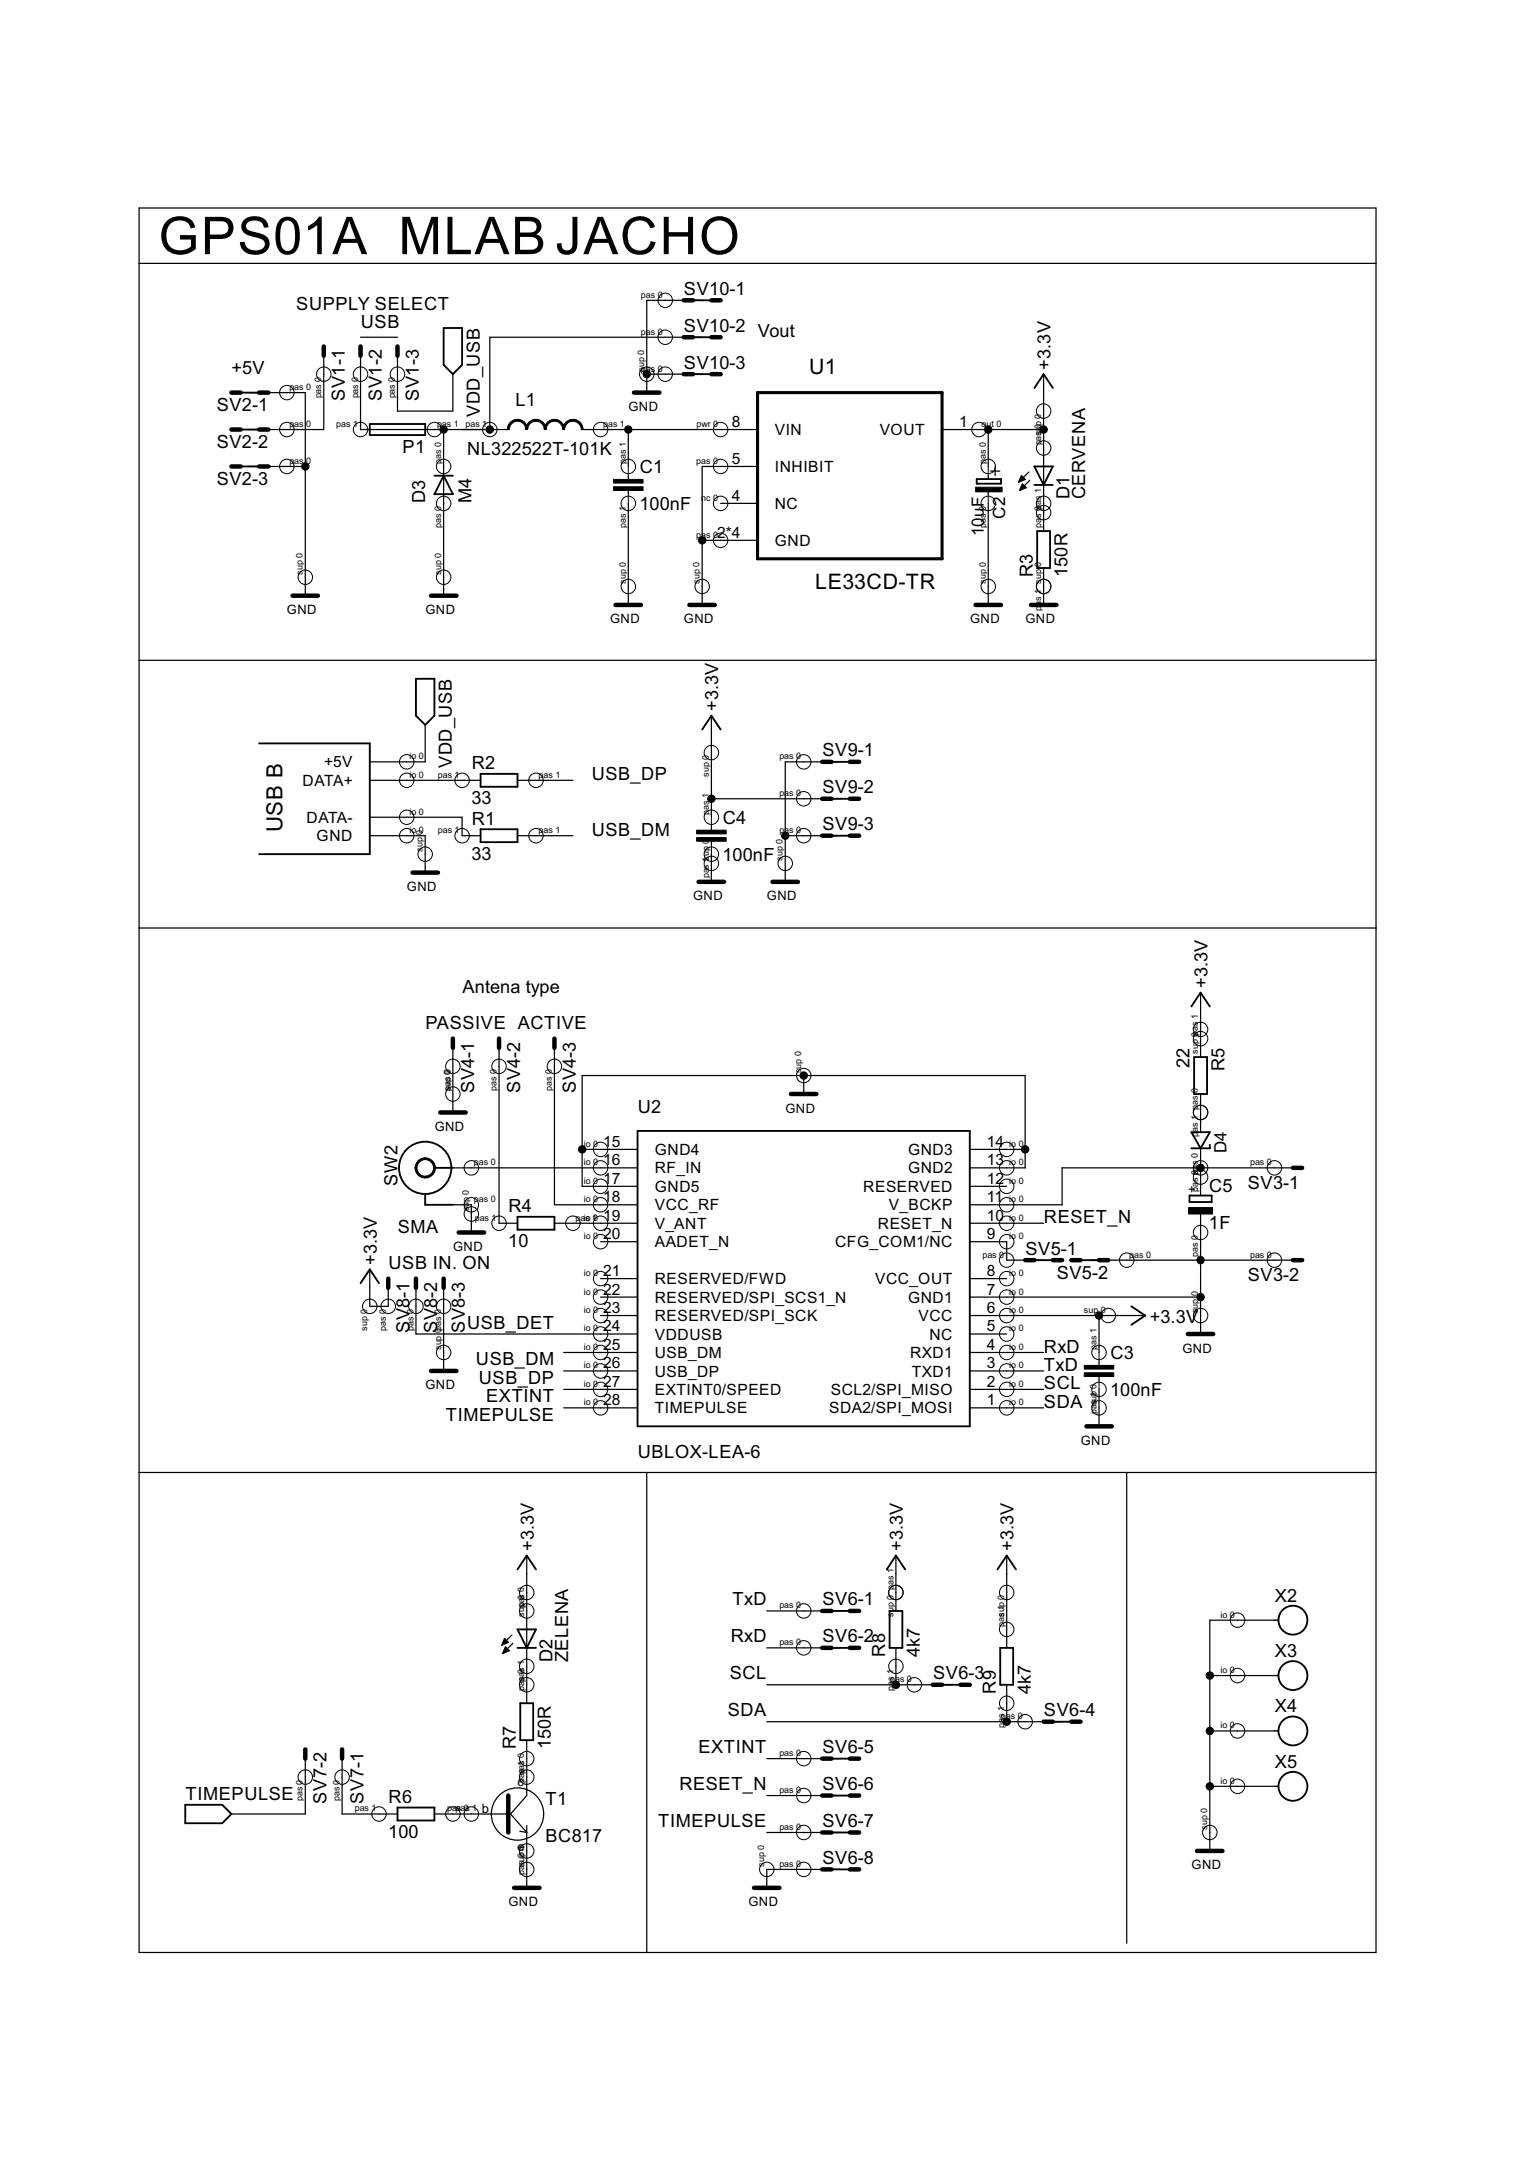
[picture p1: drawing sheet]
<svg xmlns="http://www.w3.org/2000/svg" width="210mm" height="297mm" viewBox="0 0 210 297" stroke-linecap="round" stroke-linejoin="round" font-family="sans-serif">
<g fill="none" stroke="#000" stroke-width=".17">
<path d="M19.1 28.6h170.2v240h-170.2zM19.1 36.2h170.2M34.4 54h7.6v28M44.5 48.9v10.2h-10.1M49.6 46.4h5.1M49.6 48.9v10.2h20.3M54.7 48.9v7.7h7.6v-5.1M61 59.1v22.9M80.1 59.1h24.1M86.4 59.1v5.1M89 51.5h7.6M96.6 41.3h-7.6v12.7"/>
<path d="M96.6 46.4h-29.2v12.7M129.6 59.1h14M135.9 59.1v5.1M143.6 51.5v21.6M34.4 64.2h7.6M86.4 65.4v.6M86.4 67.5v.5M86.4 69.3v13.9M96.6 74.3h7.6M99.1 69.3h5.1M104.2 64.2h-7.6v19M135.9 65.4v.5"/>
<path d="M135.9 67.5v.5M135.9 69.3v13.9M136.2 64.8h1.3M136.9 64.2v1.2M140.2 66.3h.1M140.2 66.1h.4M140.3 66h.6M140.3 67.5h.1M140.3 65.9h.6M140.3 67.3h.3M140.4 65.8h.4M140.4 67.2h.5"/>
<path d="M140.4 65.6h.3M140.4 67.1h.7M140.5 65.5h.1M140.5 67h.5M140.5 65.4l.5 .6-.9 .3zM140.5 66.8h.4M140.6 66.7h.2M140.6 66.6h.1M141.1 67.1l-.5-.5-.3 .9M141.1 67.1l-.8 .4M141.5 64.9l-1.4 1.4M141.6 66.1l-1.3 1.4"/>
<path d="M143.6 78.1v5.1M19.1 90.8h170.2M58.5 99.7v5.1h-7.6M97.9 98.5v13.9M50.9 107.4h15.2M50.9 112.4h12.7v2.6h2.5M50.9 115h7.6v5.1M71.2 107.4h7.6M71.2 115h7.6M97.9 109.9h17.7M97.9 113.7v.5M97.9 115.7v.5"/>
<path d="M97.9 117.5v3.8M108 115h7.6M115.6 104.8h-7.6v16.5M19.1 127.7h170.2M165.1 136.6v8.8M62.3 144.2v8.9M68.6 144.2v24.1h2.6M76.3 144.2v21.6h11.4M80.1 158.1h7.6M110.6 148v2.5M133.4 158.1h7.6M165.1 150.5v5.1"/>
<path d="M165.1 158.1v6.4M50.9 174.6v5.1h2.5v-2.5M57.2 177.2v6.3h30.5M61 177.2v11.4M62.3 165.8h2.5v3.8M62.3 160.7h25.4M76.3 168.3h11.4M82.6 178.5h5.1M82.6 175.9h5.1M82.6 170.8h5.1M133.4 178.5h31.7M133.4 175.9h5.1"/>
<path d="M133.4 170.8h5.1v2.6h5.1M133.4 168.3h10.2M133.4 160.7h7.6v-12.7h-60.9v15.2h7.6M133.4 163.2h5.1M149.9 173.4h27.9M165.1 167v16.5M177.8 160.7h-31.7v5.1h-12.7M77.5 193.7h10.2M77.5 191.2h10.2M77.5 188.6h10.2M77.5 186.1h10.2M82.6 181h5.1"/>
<path d="M133.4 193.7h10.2M133.4 191.2h10.2M133.4 188.6h10.2M133.4 186.1h10.2M133.4 183.5h5.1M133.4 181h24.1M151.2 181v5.1M151.2 187.3v.6M151.2 189.4v.5M151.2 191.2v5M19.1 202.6h170.2M72.5 214v20.3"/>
<path d="M89 202.6v66M123.2 214v7.6M138.5 214v12.7M155 202.6v64.8M69 226.3h.1M69.1 226.2h.2M69.1 226.1h.5M69.2 226h.7M69.2 227.4h.1M69.2 225.8h.6M69.2 227.3h.4M69.3 225.7h.4"/>
<path d="M69.3 227.2h.6M69.3 225.6h.3M69.3 227h.7M69.4 226.9h.5M69.4 225.5h.1M69.4 226.8h.3M69.5 226.7h.1M69.5 226.6l.5 .5-.8 .4zM69.9 226l-.5-.6-.4 .9M69.9 226l-.9 .3M70.4 224.9l-1.4 1.4M70.5 226.1l-1.3 1.4"/>
<path d="M72.5 239.4v7.6l-2.3 2.6 2.3 2.5-1-.2M105.5 221.6h10.1M105.5 226.7h10.1M105.5 231.8h25.4M105.5 236.9h40.6M123.2 226.7v5.1M138.5 231.8v5.1M166.4 230.5h8.9M166.4 238.1h8.9M175.3 222.9h-8.9v31.8M42 242v7.6h-10.2M47.1 242v7.6h7.6"/>
<path d="M59.8 249.6h10.1M72.5 251.2v8.5M105.5 242h10.1M105.5 247h10.1M105.5 252.1h10.1M115.6 257.2h-10.1v2.5M166.4 245.8h8.9"/>
<circle cx="71.2" cy="249.6" r="3.6"/>
</g>
<g fill="none" stroke="#000" stroke-width=".25">
<path d="M31.8 54h5.1M31.8 59.1h5.1M50.9 58.3h7.6v1.6h-7.6zM61 45.1h2.6v5.1l-1.3 1.3-1.3-1.3zM94 41.3h5.1M94 46.4h5.1M94 51.5h5.1M142.3 53.4l1.3-1.9 1.2 1.9M31.8 64.2h5.1M59.8 65.4h2.5M61 65.4l1.3 2.6h-2.5zM134.3 65.9h3.4v.6h-3.4z"/>
<path d="M142.3 64.2h2.5l-1.2 2.5zM142.3 66.7h2.5M142.7 73.1h1.7v5h-1.7zM57.2 93.4h2.6v5.1l-1.3 1.2-1.3-1.2zM35.6 102.3h15.3v15.2h-15.3M66.1 114.1h5.1v1.8h-5.1zM66.1 106.5h5.1v1.7h-5.1zM96.6 100.4l1.3-1.9 1.2 1.9M113.1 104.8h5.1M113.1 109.9h5.1M113.1 115h5.1M163.9 138.5l1.2-1.9 1.3 1.9"/>
<path d="M87.7 155.6h45.7v40.6h-45.7zM163.9 155.8h2.5l-1.3 2.2zM164.3 145.4h1.7v5.1h-1.7zM166.4 157.5v.5h-2.5M49.6 176.6l1.3-2 1.2 2M58.5 164.5v1.3h3.8M59.8 160.7h2.5M71.2 167.4h5.1v1.8h-5.1zM141 173.4h5.1M147.4 173.4h5M155.6 179.7l1.9 1.3-1.9 1.3M163.6 164.5h3.1v.9h-3.1z"/>
<path d="M71.2 215.9l1.3-1.9 1.2 1.9M122 215.9l1.2-1.9 1.3 1.9M137.2 215.9l1.3-1.9 1.2 1.9M71.2 226.7h2.5M71.2 224.2h2.5l-1.2 2.5zM71.6 234.3h1.7v5.1h-1.7zM113.1 221.6h5.1M113.1 226.7h5.1M122.4 221.6h1.7v5.1h-1.7zM128.3 231.8h5.1M137.6 226.7h1.8v5.1h-1.8zM143.6 236.9h5"/>
<path d="M25.5 248.3h5.1l1.2 1.3-1.2 1.2h-5.1zM54.7 248.7h5.1v1.8h-5.1zM113.1 242h5.1M113.1 247h5.1M113.1 252.1h5.1M113.1 257.2h5.1"/>
<circle cx="58.5" cy="160.7" r="3.6"/>
<circle cx="177.8" cy="222.9" r="1.99"/>
<circle cx="177.8" cy="238.1" r="1.99"/>
<circle cx="177.8" cy="230.5" r="1.99"/>
<circle cx="177.8" cy="245.8" r="1.99"/>
</g>
<path d="M104.2 54h25.4v22.9h-25.4z" fill="none" stroke="#000" stroke-width=".42"/>
<g fill="none" stroke="#000" stroke-width=".61">
<path d="M31.8 54h1.3M31.8 59.1h1.3M35.6 54h1.3M35.6 59.1h1.3M44.5 47.7v1.2M49.6 47.7v1.2M54.7 47.7v1.2M87.2 54h3.5M94 41.3h1.3M94 46.4h1.3M94 51.5h1.3M97.9 41.3h1.2"/>
<path d="M97.9 46.4h1.2M97.9 51.5h1.2M31.8 64.2h1.3M35.6 64.2h1.3M40.2 82h3.5M59.3 82h3.5M84.7 83.2h3.5M94.8 83.2h3.5M134.2 83.2h3.5M141.8 83.2h3.5M113.1 104.8h1.3M113.1 109.9h1.3"/>
<path d="M113.1 115h1.3M116.9 104.8h1.3M116.9 109.9h1.3M116.9 115h1.3M56.7 120.1h3.5M96.1 121.3h3.5M106.3 121.3h3.4M60.6 153.1h3.5M62.3 142.9v1.3M68.6 142.9v1.3M76.3 142.9v1.3M108.8 150.5h3.5"/>
<path d="M53.4 175.9v1.3M57.2 175.9v1.3M61 175.9v1.3M63.1 169.6h3.5M141 173.4h1.3M144.8 173.4h1.3M147.4 173.4h1.2M151.2 173.4h1.2M177.8 173.4h1.3M177.8 160.7h1.3M59.3 188.6h3.5M149.4 196.2h3.5"/>
<path d="M163.4 183.5h3.5M113.1 221.6h1.3M113.1 226.7h1.3M116.9 221.6h1.3M116.9 226.7h1.3M128.3 231.8h1.3M132.1 231.8h1.3M143.6 236.9h1.2M147.4 236.9h1.2M42 240.7v1.3M47.1 240.7v1.3M69.9 247v5.1"/>
<path d="M70.7 259.7h3.5M103.7 259.7h3.5M113.1 242h1.3M113.1 247h1.3M113.1 252.1h1.3M113.1 257.2h1.3M116.9 242h1.3M116.9 247h1.3M116.9 252.1h1.3M116.9 257.2h1.3M164.7 254.7h3.4"/>
</g>
<path d="M84.4 67h4.1v.5h-4.1zM84.4 66h4.1v.5h-4.1zM134.2 67h3.6v.7h-3.6zM95.8 115.2h4.1v.5h-4.1zM95.8 114.2h4.1v.5h-4.1zM163.5 166.1h3.3v.9h-3.3zM149.1 188.9h4.1v.5h-4.1zM149.1 187.9h4.1v.5h-4.1z" fill="#000" stroke="#000" stroke-width=".14"/>
<g fill="none" stroke="#000" stroke-width=".14">
<path d="M86.4 64.2v1.2M86.4 68v1.3M135.9 64.2v1.2M135.9 68v1.3M97.9 112.4v1.3M97.9 116.2v1.3M151.2 186.1v1.2M151.2 189.9v1.3"/>
<circle cx="39.5" cy="54" r=".99"/>
<circle cx="39.5" cy="59.1" r=".99"/>
<circle cx="44.5" cy="51.5" r=".99"/>
<circle cx="49.6" cy="51.5" r=".99"/>
<circle cx="49.6" cy="59.1" r=".99"/>
<circle cx="54.7" cy="51.5" r=".99"/>
<circle cx="59.8" cy="59.1" r=".99"/>
<circle cx="67.4" cy="59.1" r=".99"/>
<circle cx="82.6" cy="59.1" r=".99"/>
<circle cx="89" cy="51.5" r=".99"/>
<circle cx="91.5" cy="41.3" r=".99"/>
<circle cx="91.5" cy="46.4" r=".99"/>
<circle cx="91.5" cy="51.5" r=".99"/>
<circle cx="99.1" cy="59.1" r=".99"/>
<circle cx="134.7" cy="59.1" r=".99"/>
<circle cx="143.6" cy="56.6" r=".99"/>
<circle cx="39.5" cy="64.2" r=".99"/>
<circle cx="42" cy="79.4" r=".99"/>
<circle cx="61" cy="69.3" r=".99"/>
<circle cx="61" cy="64.2" r=".99"/>
<circle cx="61" cy="79.4" r=".99"/>
<circle cx="86.4" cy="69.3" r=".99"/>
<circle cx="86.4" cy="64.2" r=".99"/>
<circle cx="99.1" cy="64.2" r=".99"/>
<circle cx="99.1" cy="74.3" r=".99"/>
<circle cx="99.1" cy="69.3" r=".99"/>
<circle cx="135.9" cy="64.2" r=".99"/>
<circle cx="135.9" cy="69.3" r=".99"/>
<circle cx="143.6" cy="69.3" r=".99"/>
<circle cx="143.6" cy="70.5" r=".99"/>
<circle cx="143.6" cy="61.6" r=".99"/>
<circle cx="86.4" cy="80.7" r=".99"/>
<circle cx="96.6" cy="80.7" r=".99"/>
<circle cx="135.9" cy="80.7" r=".99"/>
<circle cx="143.6" cy="80.7" r=".99"/>
<circle cx="55.9" cy="115" r=".99"/>
<circle cx="55.9" cy="112.4" r=".99"/>
<circle cx="55.9" cy="107.4" r=".99"/>
<circle cx="55.9" cy="104.8" r=".99"/>
<circle cx="58.5" cy="117.5" r=".99"/>
<circle cx="63.6" cy="107.4" r=".99"/>
<circle cx="63.6" cy="115" r=".99"/>
<circle cx="73.7" cy="115" r=".99"/>
<circle cx="73.7" cy="107.4" r=".99"/>
<circle cx="97.9" cy="118.8" r=".99"/>
<circle cx="97.9" cy="103.5" r=".99"/>
<circle cx="97.9" cy="112.4" r=".99"/>
<circle cx="97.9" cy="117.5" r=".99"/>
<circle cx="108" cy="118.8" r=".99"/>
<circle cx="110.6" cy="104.8" r=".99"/>
<circle cx="110.6" cy="109.9" r=".99"/>
<circle cx="110.6" cy="115" r=".99"/>
<circle cx="62.3" cy="146.7" r=".99"/>
<circle cx="62.3" cy="150.5" r=".99"/>
<circle cx="68.6" cy="146.7" r=".99"/>
<circle cx="76.3" cy="146.7" r=".99"/>
<circle cx="82.6" cy="158.1" r=".99"/>
<circle cx="110.6" cy="148" r=".99"/>
<circle cx="138.5" cy="158.1" r=".99"/>
<circle cx="165.1" cy="142.9" r=".99"/>
<circle cx="165.1" cy="141.6" r=".99"/>
<circle cx="165.1" cy="153.1" r=".99"/>
<circle cx="50.9" cy="179.7" r=".99"/>
<circle cx="53.4" cy="179.7" r=".99"/>
<circle cx="57.2" cy="179.7" r=".99"/>
<circle cx="61" cy="179.7" r=".99"/>
<circle cx="64.8" cy="165.8" r=".99"/>
<circle cx="64.8" cy="160.7" r=".99"/>
<circle cx="64.8" cy="167" r=".99"/>
<circle cx="68.6" cy="168.3" r=".99"/>
<circle cx="78.8" cy="168.3" r=".99"/>
<circle cx="82.6" cy="160.7" r=".99"/>
<circle cx="82.6" cy="168.3" r=".99"/>
<circle cx="82.6" cy="165.8" r=".99"/>
<circle cx="82.6" cy="170.8" r=".99"/>
<circle cx="82.6" cy="163.2" r=".99"/>
<circle cx="82.6" cy="175.9" r=".99"/>
<circle cx="82.6" cy="178.5" r=".99"/>
<circle cx="138.5" cy="170.8" r=".99"/>
<circle cx="138.5" cy="168.3" r=".99"/>
<circle cx="138.5" cy="165.8" r=".99"/>
<circle cx="138.5" cy="163.2" r=".99"/>
<circle cx="138.5" cy="160.7" r=".99"/>
<circle cx="138.5" cy="173.4" r=".99"/>
<circle cx="138.5" cy="175.9" r=".99"/>
<circle cx="138.5" cy="178.5" r=".99"/>
<circle cx="155" cy="173.4" r=".99"/>
<circle cx="165.1" cy="169.6" r=".99"/>
<circle cx="165.1" cy="161.9" r=".99"/>
<circle cx="165.1" cy="160.7" r=".99"/>
<circle cx="175.3" cy="160.7" r=".99"/>
<circle cx="175.3" cy="173.4" r=".99"/>
<circle cx="61" cy="186.1" r=".99"/>
<circle cx="82.6" cy="188.6" r=".99"/>
<circle cx="82.6" cy="191.2" r=".99"/>
<circle cx="82.6" cy="181" r=".99"/>
<circle cx="82.6" cy="183.5" r=".99"/>
<circle cx="82.6" cy="186.1" r=".99"/>
<circle cx="82.6" cy="193.7" r=".99"/>
<circle cx="138.5" cy="193.7" r=".99"/>
<circle cx="138.5" cy="183.5" r=".99"/>
<circle cx="138.5" cy="188.6" r=".99"/>
<circle cx="138.5" cy="186.1" r=".99"/>
<circle cx="138.5" cy="181" r=".99"/>
<circle cx="138.5" cy="191.2" r=".99"/>
<circle cx="151.2" cy="191.2" r=".99"/>
<circle cx="151.2" cy="193.7" r=".99"/>
<circle cx="151.2" cy="186.1" r=".99"/>
<circle cx="152.4" cy="181" r=".99"/>
<circle cx="165.1" cy="181" r=".99"/>
<circle cx="72.5" cy="219.1" r=".99"/>
<circle cx="123.2" cy="219.1" r=".99"/>
<circle cx="138.5" cy="219.1" r=".99"/>
<circle cx="72.5" cy="231.8" r=".99"/>
<circle cx="72.5" cy="221.6" r=".99"/>
<circle cx="72.5" cy="229.3" r=".99"/>
<circle cx="110.6" cy="221.6" r=".99"/>
<circle cx="110.6" cy="226.7" r=".99"/>
<circle cx="123.2" cy="229.3" r=".99"/>
<circle cx="125.8" cy="231.8" r=".99"/>
<circle cx="138.5" cy="234.3" r=".99"/>
<circle cx="138.5" cy="224.2" r=".99"/>
<circle cx="141" cy="236.9" r=".99"/>
<circle cx="170.2" cy="222.9" r=".99"/>
<circle cx="170.2" cy="238.1" r=".99"/>
<circle cx="170.2" cy="230.5" r=".99"/>
<circle cx="42" cy="244.5" r=".99"/>
<circle cx="47.1" cy="244.5" r=".99"/>
<circle cx="52.1" cy="249.6" r=".99"/>
<circle cx="62.3" cy="249.6" r=".99"/>
<circle cx="64.8" cy="249.6" r=".99"/>
<circle cx="72.5" cy="257.2" r=".99"/>
<circle cx="72.5" cy="242" r=".99"/>
<circle cx="72.5" cy="244.5" r=".99"/>
<circle cx="72.5" cy="254.7" r=".99"/>
<circle cx="105.5" cy="257.2" r=".99"/>
<circle cx="110.6" cy="242" r=".99"/>
<circle cx="110.6" cy="257.2" r=".99"/>
<circle cx="110.6" cy="247" r=".99"/>
<circle cx="110.6" cy="252.1" r=".99"/>
<circle cx="166.4" cy="252.1" r=".99"/>
<circle cx="170.2" cy="245.8" r=".99"/>
</g>
<g fill="#000" stroke="#000" stroke-width=".14">
<path d="M70.2 58.1a1.28 1.28 0 0 1 1-.4v.3a1.18 1.18 0 0 0-1.2 1.1h-.2a1.28 1.28 0 0 1 .4-1z" fill-rule="evenodd"/>
<path d="M71.2 57.7a1.37 1.37 0 0 1 1.4 1.4h-.3a1.14 1.14 0 0 0-1.1-1.1z" fill-rule="evenodd"/>
<path d="M72.7 58.1a1.28 1.28 0 0 1 1-.4v.3a1.14 1.14 0 0 0-1.1 1.1h-.3a1.28 1.28 0 0 1 .4-1z" fill-rule="evenodd"/>
<path d="M73.7 57.7a1.37 1.37 0 0 1 1.4 1.4h-.2a1.14 1.14 0 0 0-1.2-1.1z" fill-rule="evenodd"/>
<path d="M75.3 58.1a1.28 1.28 0 0 1 1-.4v.3a1.14 1.14 0 0 0-1.2 1.1h-.2a1.28 1.28 0 0 1 .4-1z" fill-rule="evenodd"/>
<path d="M76.3 57.7a1.37 1.37 0 0 1 1.4 1.4h-.3a1.14 1.14 0 0 0-1.1-1.1z" fill-rule="evenodd"/>
<path d="M77.8 58.1a1.28 1.28 0 0 1 1-.4v.3a1.14 1.14 0 0 0-1.1 1.1h-.3a1.28 1.28 0 0 1 .4-1z" fill-rule="evenodd"/>
<path d="M78.8 57.7a1.37 1.37 0 0 1 1.4 1.4h-.3a1.14 1.14 0 0 0-1.1-1.1z" fill-rule="evenodd"/>
<path d="M57.5 159.7a1.4 1.4 0 0 1 2.2 .3 1.4 1.4 0 0 1-.8 2 1.4 1.4 0 0 1-1.8-1.3h.2a1.15 1.15 0 0 1 1.7-1.1 1.15 1.15 0 0 1 .2 1.9 1.15 1.15 0 0 1-1.8-.5l-.1-.3h-.2v-.4z" fill-rule="evenodd"/>
<circle cx="61" cy="59.1" r=".51"/>
<circle cx="67.4" cy="59.1" r=".51"/>
<circle cx="86.4" cy="59.1" r=".51"/>
<circle cx="89" cy="51.5" r=".51"/>
<circle cx="135.9" cy="59.1" r=".51"/>
<circle cx="143.6" cy="59.1" r=".51"/>
<circle cx="42" cy="64.2" r=".51"/>
<circle cx="96.6" cy="74.3" r=".51"/>
<circle cx="97.9" cy="109.9" r=".51"/>
<circle cx="108" cy="115" r=".51"/>
<circle cx="80.1" cy="158.1" r=".51"/>
<circle cx="110.6" cy="148" r=".51"/>
<circle cx="141" cy="158.1" r=".51"/>
<circle cx="165.1" cy="160.7" r=".51"/>
<circle cx="165.1" cy="178.5" r=".51"/>
<circle cx="165.1" cy="173.4" r=".51"/>
<circle cx="151.2" cy="181" r=".51"/>
<circle cx="123.2" cy="231.8" r=".51"/>
<circle cx="138.5" cy="236.9" r=".51"/>
<circle cx="166.4" cy="238.1" r=".51"/>
<circle cx="166.4" cy="230.5" r=".51"/>
<circle cx="166.4" cy="245.8" r=".51"/>
</g>
<path d="M175.3 222.9h.5M175.3 230.5h.5M175.3 238.1h.5M175.3 245.8h.5" fill="none" stroke="#000" stroke-width=".19"/>
<text font-size="8" x="21.8" y="35">GPS01A MLABJACHO</text>
<text font-size="3.4" x="38.9" y="114.5" transform="rotate(-90 38.9 114.5)">USB B</text>
<g font-size="3.3">
<text x="111.3" y="51.4">U1</text>
<text x="112.1" y="81">LE33CD-TR</text>
</g>
<g font-size="2.8">
<text x="94.1" y="40.6">SV10-1</text>
<text x="40.8" y="42.6">SUPPLY SELECT</text>
<text x="49.6" y="45.1">USB</text>
<text x="94.1" y="45.6">SV10-2</text>
<text x="104.2" y="46.4">Vout</text>
<text x="31.8" y="51.5">+5V</text>
<text x="94.1" y="50.7">SV10-3</text>
<text x="144.5" y="50.8" transform="rotate(-90 144.5 50.8)">+3.3V</text>
<text x="29.8" y="56.6">SV2-1</text>
<text x="47.4" y="55.1" transform="rotate(-90 47.4 55.1)">SV1-1</text>
<text x="52.5" y="55.1" transform="rotate(-90 52.5 55.1)">SV1-2</text>
<text x="57.6" y="55.1" transform="rotate(-90 57.6 55.1)">SV1-3</text>
<text x="66" y="57.4" transform="rotate(-90 66 57.4)">VDD_USB</text>
<text x="70.9" y="55.9">L1</text>
<text x="29.8" y="61.6">SV2-2</text>
<text x="55.4" y="62.3">P1</text>
<text x="64.2" y="62.6">NL322522T-101K</text>
<text x="88" y="65.1">C1</text>
<text x="29.8" y="66.7">SV2-3</text>
<text x="58.5" y="69.2" transform="rotate(-90 58.5 69.2)">D3</text>
<text x="64.8" y="69.2" transform="rotate(-90 64.8 69.2)">M4</text>
<text x="87.9" y="70.1">100nF</text>
<text x="147.1" y="68.7" transform="rotate(-90 147.1 68.7)">D1</text>
<text x="149.3" y="68.7" transform="rotate(-90 149.3 68.7)">CERVENA</text>
<text x="142.1" y="79.4" transform="rotate(-90 142.1 79.4)">R3</text>
<text x="146.9" y="79.4" transform="rotate(-90 146.9 79.4)">150R</text>
<text x="98.8" y="97.8" transform="rotate(-90 98.8 97.8)">+3.3V</text>
<text x="62.2" y="105.7" transform="rotate(-90 62.2 105.7)">VDD_USB</text>
<text x="64.9" y="105.9">R2</text>
<text x="81.4" y="107.4">USB_DP</text>
<text x="113.1" y="104">SV9-1</text>
<text x="64.8" y="110.7">33</text>
<text x="64.9" y="113.5">R1</text>
<text x="99.4" y="113.3">C4</text>
<text x="113.1" y="109.1">SV9-2</text>
<text x="64.8" y="118.3">33</text>
<text x="81.4" y="115">USB_DM</text>
<text x="99.4" y="118.4">100nF</text>
<text x="113.1" y="114.2">SV9-3</text>
<text x="63.6" y="136.6">Antena type</text>
<text x="166.1" y="135.9" transform="rotate(-90 166.1 135.9)">+3.3V</text>
<text x="58.5" y="141.6">PASSIVE ACTIVE</text>
<text x="163.6" y="147" transform="rotate(-90 163.6 147)">22</text>
<text x="168.4" y="147.4" transform="rotate(-90 168.4 147.4)">R5</text>
<text x="65.2" y="150.4" transform="rotate(-90 65.2 150.4)">SV4-1</text>
<text x="71.6" y="150.4" transform="rotate(-90 71.6 150.4)">SV4-2</text>
<text x="79.2" y="150.4" transform="rotate(-90 79.2 150.4)">SV4-3</text>
<text x="87.7" y="153.1">U2</text>
<text x="54.7" y="163.2" transform="rotate(-90 54.7 163.2)">SW2</text>
<text x="70" y="166.8">R4</text>
<text x="166.3" y="164">C5</text>
<text x="171.6" y="163.6">SV3-1</text>
<text x="54.7" y="169.6">SMA</text>
<text x="69.9" y="171.6">10</text>
<text x="141.1" y="172.6">SV5-1</text>
<text x="143.6" y="168.3">RESET_N</text>
<text x="166.3" y="169.1">1F</text>
<text x="51.8" y="174" transform="rotate(-90 51.8 174)">+3.3V</text>
<text x="53.5" y="174.7">USB IN. ON</text>
<text x="145.4" y="175.9">SV5-2</text>
<text x="171.6" y="176.3">SV3-2</text>
<text x="56.3" y="183.4" transform="rotate(-90 56.3 183.4)">SV8-1</text>
<text x="60.1" y="183.4" transform="rotate(-90 60.1 183.4)">SV8-2</text>
<text x="64" y="183.4" transform="rotate(-90 64 183.4)">SV8-3</text>
<text x="64.2" y="182.8">USB_DET</text>
<text x="158.2" y="182">+3.3V</text>
<text x="65.5" y="187.9">USB_DM</text>
<text x="65.9" y="190.4">USB_DP</text>
<text x="143.6" y="188.6">TxD</text>
<text x="143.6" y="186.1">RxD</text>
<text x="143.6" y="191.2">SCL</text>
<text x="152.7" y="187">C3</text>
<text x="61.3" y="195.5">TIMEPULSE</text>
<text x="66.9" y="192.9">EXTINT</text>
<text x="143.6" y="193.7">SDA</text>
<text x="152.7" y="192">100nF</text>
<text x="87.7" y="200.6">UBLOX-LEA-6</text>
<text x="73.4" y="213.4" transform="rotate(-90 73.4 213.4)">+3.3V</text>
<text x="124.2" y="213.4" transform="rotate(-90 124.2 213.4)">+3.3V</text>
<text x="139.4" y="213.4" transform="rotate(-90 139.4 213.4)">+3.3V</text>
<text x="100.8" y="220.9">TxD</text>
<text x="113.1" y="220.9">SV6-1</text>
<text x="175.3" y="220.4">X2</text>
<text x="100.5" y="226">RxD</text>
<text x="113.1" y="226">SV6-2</text>
<text x="121.7" y="227.9" transform="rotate(-90 121.7 227.9)">R8</text>
<text x="126.5" y="228" transform="rotate(-90 126.5 228)">4k7</text>
<text x="175.3" y="228">X3</text>
<text x="76" y="228.7" transform="rotate(-90 76 228.7)">D2</text>
<text x="78.2" y="228.7" transform="rotate(-90 78.2 228.7)">ZELENA</text>
<text x="100.4" y="231">SCL</text>
<text x="128.4" y="231">SV6-3</text>
<text x="137" y="233" transform="rotate(-90 137 233)">R9</text>
<text x="141.8" y="233.1" transform="rotate(-90 141.8 233.1)">4k7</text>
<text x="100.1" y="236.1">SDA</text>
<text x="143.6" y="236.1">SV6-4</text>
<text x="175.3" y="235.6">X4</text>
<text x="71" y="240.6" transform="rotate(-90 71 240.6)">R7</text>
<text x="75.8" y="240.7" transform="rotate(-90 75.8 240.7)">150R</text>
<text x="96.1" y="241.2">EXTINT</text>
<text x="113.1" y="241.2">SV6-5</text>
<text x="175.3" y="243.2">X5</text>
<text x="25.5" y="247.7">TIMEPULSE</text>
<text x="44.9" y="248.2" transform="rotate(-90 44.9 248.2)">SV7-2</text>
<text x="50" y="248.2" transform="rotate(-90 50 248.2)">SV7-1</text>
<text x="53.5" y="248.1">R6</text>
<text x="75" y="248.3">T1</text>
<text x="90.5" y="251.3">TIMEPULSE</text>
<text x="93.4" y="246.3">RESET_N</text>
<text x="113.1" y="246.3">SV6-6</text>
<text x="113.1" y="251.3">SV6-7</text>
<text x="53.4" y="252.9">100</text>
<text x="75" y="253.4">BC817</text>
<text x="113.1" y="256.4">SV6-8</text>
</g>
<g font-size="2.6">
<text x="138.2" y="71.4" transform="rotate(-90 138.2 71.4)">C2</text>
<text x="135.3" y="73.8" transform="rotate(-90 135.3 73.8)">10uF</text>
<text x="168.7" y="158.7" transform="rotate(-90 168.7 158.7)">D4</text>
</g>
<g font-size="2.4">
<text x="100.7" y="58.7">8</text>
<text x="106.6" y="59.9">VIN</text>
<text x="121" y="59.9">VOUT</text>
<text x="131.9" y="58.7">1</text>
<text x="100.7" y="63.8">5</text>
<text x="106.6" y="64.9">INHIBIT</text>
<text x="100.7" y="68.9">4</text>
<text x="106.6" y="70">NC</text>
<text x="98.7" y="74">2*4</text>
<text x="106.6" y="75.1">GND</text>
<text x="44.6" y="105.6">+5V</text>
<text x="41.6" y="108.1">DATA+</text>
<text x="42.2" y="113.2">DATA-</text>
<text x="43.6" y="115.7">GND</text>
<text x="83" y="157.8">15</text>
<text x="83" y="160.3">16</text>
<text x="90.1" y="158.9">GND4</text>
<text x="90.1" y="161.4">RF_IN</text>
<text x="124.9" y="161.4">GND2</text>
<text x="124.9" y="158.9">GND3</text>
<text x="135.7" y="160.3">13</text>
<text x="135.7" y="157.8">14</text>
<text x="83" y="162.9">17</text>
<text x="83" y="165.4">18</text>
<text x="83" y="167.9">19</text>
<text x="90.1" y="164">GND5</text>
<text x="90.1" y="166.5">VCC_RF</text>
<text x="118.7" y="164">RESERVED</text>
<text x="122.3" y="166.5">V_BCKP</text>
<text x="135.7" y="167.9">10</text>
<text x="135.7" y="165.4">11</text>
<text x="135.7" y="162.9">12</text>
<text x="83" y="170.5">20</text>
<text x="90.1" y="169.1">V_ANT</text>
<text x="90.1" y="171.6">AADET_N</text>
<text x="114.9" y="171.6">CFG_COM1/NC</text>
<text x="120.8" y="169.1">RESET_N</text>
<text x="135.7" y="170.5">9</text>
<text x="83" y="175.6">21</text>
<text x="83" y="178.1">22</text>
<text x="90.1" y="176.7">RESERVED/FWD</text>
<text x="90.1" y="179.2">RESERVED/SPI_SCS1_N</text>
<text x="120.4" y="176.7">VCC_OUT</text>
<text x="124.9" y="179.2">GND1</text>
<text x="135.7" y="178.1">7</text>
<text x="135.7" y="175.6">8</text>
<text x="83" y="180.6">23</text>
<text x="83" y="183.2">24</text>
<text x="83" y="185.7">25</text>
<text x="90.1" y="181.8">RESERVED/SPI_SCK</text>
<text x="90.1" y="184.3">VDDUSB</text>
<text x="126.3" y="181.8">VCC</text>
<text x="127.8" y="184.3">NC</text>
<text x="135.7" y="185.7">4</text>
<text x="135.7" y="183.2">5</text>
<text x="135.7" y="180.6">6</text>
<text x="83" y="188.3">26</text>
<text x="83" y="190.8">27</text>
<text x="90.1" y="186.8">USB_DM</text>
<text x="90.1" y="189.4">USB_DP</text>
<text x="90.1" y="191.9">EXTINT0/SPEED</text>
<text x="114.3" y="191.9">SCL2/SPI_MISO</text>
<text x="125.2" y="186.8">RXD1</text>
<text x="125.4" y="189.4">TXD1</text>
<text x="135.7" y="190.8">2</text>
<text x="135.7" y="188.3">3</text>
<text x="83" y="193.3">28</text>
<text x="90.1" y="194.5">TIMEPULSE</text>
<text x="114" y="194.5">SDA2/SPI_MOSI</text>
<text x="135.7" y="193.3">1</text>
</g>
<g font-size="2">
<text x="86.5" y="56.6">GND</text>
<text x="39.5" y="84.5">GND</text>
<text x="58.5" y="84.5">GND</text>
<text x="83.9" y="85.8">GND</text>
<text x="94.1" y="85.8">GND</text>
<text x="133.4" y="85.8">GND</text>
<text x="141" y="85.8">GND</text>
<text x="56" y="122.6">GND</text>
<text x="95.3" y="123.9">GND</text>
<text x="105.5" y="123.9">GND</text>
<text x="59.8" y="155.6">GND</text>
<text x="108" y="153.1">GND</text>
<text x="164.6" y="164.1" transform="rotate(-90 164.6 164.1)">+</text>
<text x="62.3" y="172.1">GND</text>
<text x="58.5" y="191.2">GND</text>
<text x="162.6" y="186.1">GND</text>
<text x="148.7" y="198.8">GND</text>
<text x="71.2" y="245.8">c</text>
<text x="66.3" y="249.4">b</text>
<text x="71.2" y="254.7">e</text>
<text x="163.9" y="257.2">GND</text>
<text x="69.9" y="262.3">GND</text>
<text x="103" y="262.3">GND</text>
</g>
<g font-size="1.4">
<text x="88.2" y="41">pas 0</text>
<text x="88.2" y="46">pas 0</text>
<text x="39.8" y="53.7">pas 0</text>
<text x="88.2" y="51.1">pas 0</text>
<text x="88.6" y="51.1" transform="rotate(-90 88.6 51.1)">sup 0</text>
<text x="39.8" y="58.7">pas</text>
<text x="42.1" y="58.7">0</text>
<text x="44.2" y="54.8" transform="rotate(-90 44.2 54.8)">pas 0</text>
<text x="46.3" y="58.7">pas 1</text>
<text x="49.2" y="54.8" transform="rotate(-90 49.2 54.8)">pas 0</text>
<text x="54.3" y="54.8" transform="rotate(-90 54.3 54.8)">pas 0</text>
<text x="60.1" y="58.7">pas 1 pas 1</text>
<text x="83" y="58.7">pas 1</text>
<text x="95.8" y="58.7">pwr 0</text>
<text x="135" y="58.7">out 0</text>
<text x="39.8" y="63.8">pas</text>
<text x="42.1" y="63.8">0</text>
<text x="60.7" y="63.8" transform="rotate(-90 60.7 63.8)">pas 0</text>
<text x="86.1" y="63.8" transform="rotate(-90 86.1 63.8)">pas 1</text>
<text x="95.8" y="63.8">pas 0</text>
<text x="135.6" y="63.8" transform="rotate(-90 135.6 63.8)">pas 0</text>
<text x="143.2" y="61.3" transform="rotate(-90 143.2 61.3)">passu0p 0</text>
<text x="96.5" y="68.9">nc 0</text>
<text x="60.7" y="72.6" transform="rotate(-90 60.7 72.6)">pas 0</text>
<text x="86.1" y="72.6" transform="rotate(-90 86.1 72.6)">pas 1</text>
<text x="95.8" y="74">pas 0</text>
<text x="135.6" y="72.6" transform="rotate(-90 135.6 72.6)">pas 0</text>
<text x="143.2" y="72.6" transform="rotate(-90 143.2 72.6)">pas 0pas 1</text>
<text x="41.6" y="79.1" transform="rotate(-90 41.6 79.1)">sup 0</text>
<text x="60.7" y="79.1" transform="rotate(-90 60.7 79.1)">sup 0</text>
<text x="86.1" y="80.3" transform="rotate(-90 86.1 80.3)">sup 0</text>
<text x="96.2" y="80.3" transform="rotate(-90 96.2 80.3)">sup 0</text>
<text x="135.6" y="80.3" transform="rotate(-90 135.6 80.3)">sup 0</text>
<text x="143.2" y="84" transform="rotate(-90 143.2 84)">pas 1 sup 0</text>
<text x="56.3" y="104.5">io 0</text>
<text x="56.3" y="107">io 0</text>
<text x="60.2" y="107">pas 1</text>
<text x="74.1" y="107">pas 1</text>
<text x="97.5" y="106.9" transform="rotate(-90 97.5 106.9)">sup 0</text>
<text x="107.2" y="104.5">pas 0</text>
<text x="56.3" y="112.1">io 0</text>
<text x="97.5" y="112.1" transform="rotate(-90 97.5 112.1)">pas 1</text>
<text x="107.2" y="109.5">pas 0</text>
<text x="56.3" y="114.6">io 0</text>
<text x="58.1" y="117.2" transform="rotate(-90 58.1 117.2)">sup</text>
<text x="58.1" y="114.8" transform="rotate(-90 58.1 114.8)">0</text>
<text x="60.2" y="114.6">pas 1</text>
<text x="74.1" y="114.6">pas 1</text>
<text x="107.2" y="114.6">pas 0</text>
<text x="107.7" y="118.4" transform="rotate(-90 107.7 118.4)">sup 0</text>
<text x="97.5" y="120.8" transform="rotate(-90 97.5 120.8)">pas 1sup 0</text>
<text x="110.2" y="147.6" transform="rotate(-90 110.2 147.6)">sup 0</text>
<text x="164.8" y="145" transform="rotate(-90 164.8 145)">sup 0pas 1</text>
<text x="61.9" y="150.2" transform="rotate(-90 61.9 150.2)">sup 0</text>
<text x="61.9" y="150.1" transform="rotate(-90 61.9 150.1)">pas0</text>
<text x="68.3" y="150.1" transform="rotate(-90 68.3 150.1)">pas 0</text>
<text x="75.9" y="150.1" transform="rotate(-90 75.9 150.1)">pas 0</text>
<text x="164.8" y="155.7" transform="rotate(-90 164.8 155.7)">as 1 pas 0</text>
<text x="65.2" y="160.3">pas 0</text>
<text x="80.3" y="157.8">io 0</text>
<text x="80.3" y="160.3">io 0</text>
<text x="138.8" y="160.3">io 0</text>
<text x="138.8" y="157.8">io 0</text>
<text x="164.8" y="156.4" transform="rotate(-90 164.8 156.4)">p</text>
<text x="172" y="160.3">pas 0</text>
<text x="64.5" y="166.7" transform="rotate(-90 64.5 166.7)">su</text>
<text x="64.5" y="165.4" transform="rotate(-90 64.5 165.4)">p 0</text>
<text x="65.2" y="165.4">pas 0</text>
<text x="65.3" y="167.9">pas 1</text>
<text x="79.2" y="167.9">paiso10</text>
<text x="80.3" y="162.9">io 0</text>
<text x="80.3" y="165.4">io 0</text>
<text x="138.8" y="167.9">io 0</text>
<text x="138.8" y="165.4">io 0</text>
<text x="138.8" y="162.9">io 0</text>
<text x="164.8" y="164" transform="rotate(-90 164.8 164)">pas 0pas 0</text>
<text x="80.3" y="170.5">io 0</text>
<text x="135.1" y="173">pas 0</text>
<text x="138.8" y="170.5">io 0</text>
<text x="155.3" y="173">pas 0</text>
<text x="164.8" y="172.9" transform="rotate(-90 164.8 172.9)">pas 0</text>
<text x="172" y="173">pas 0</text>
<text x="80.3" y="175.6">io 0</text>
<text x="80.3" y="178.1">io 0</text>
<text x="138.8" y="178.1">io 0</text>
<text x="138.8" y="175.6">io 0</text>
<text x="164.8" y="178.3" transform="rotate(-90 164.8 178.3)">0</text>
<text x="50.5" y="183.1" transform="rotate(-90 50.5 183.1)">sup 0</text>
<text x="53.1" y="183.1" transform="rotate(-90 53.1 183.1)">pas 0</text>
<text x="56.9" y="183.1" transform="rotate(-90 56.9 183.1)">pas 0</text>
<text x="60.7" y="185.7" transform="rotate(-90 60.7 185.7)">sup</text>
<text x="60.7" y="183.4" transform="rotate(-90 60.7 183.4)">0pas 0</text>
<text x="80.3" y="180.6">io 0</text>
<text x="80.3" y="183.2">io 0</text>
<text x="80.3" y="185.7">io 0</text>
<text x="138.8" y="185.7">io 0</text>
<text x="138.8" y="183.2">io 0</text>
<text x="138.8" y="180.6">io 0</text>
<text x="149.1" y="180.6">sup 0</text>
<text x="150.8" y="185.7" transform="rotate(-90 150.8 185.7)">pas 1</text>
<text x="164.8" y="180.6" transform="rotate(-90 164.8 180.6)">sup</text>
<text x="80.3" y="188.3">io 0</text>
<text x="80.3" y="190.8">io 0</text>
<text x="138.8" y="190.8">io 0</text>
<text x="138.8" y="188.3">io 0</text>
<text x="80.3" y="193.3">io 0</text>
<text x="138.8" y="193.3">io 0</text>
<text x="150.8" y="194.5" transform="rotate(-90 150.8 194.5)">pasu1p 0</text>
<text x="107.2" y="221.3">pas 0</text>
<text x="72.1" y="222.4" transform="rotate(-90 72.1 222.4)">suppa0s 0</text>
<text x="107.2" y="226.4">pas 0</text>
<text x="122.9" y="222.4" transform="rotate(-90 122.9 222.4)">sup 0 pas 1</text>
<text x="138.1" y="223.8" transform="rotate(-90 138.1 223.8)">passu1p 0</text>
<text x="167.9" y="222.5">io 0</text>
<text x="72.1" y="232.6" transform="rotate(-90 72.1 232.6)">papsa0s 1</text>
<text x="122.4" y="231.4">pas 0</text>
<text x="122.9" y="232.6" transform="rotate(-90 122.9 232.6)">pas 1</text>
<text x="167.9" y="230.2">io 0</text>
<text x="137.7" y="236.5">pas 0</text>
<text x="138.1" y="237.7" transform="rotate(-90 138.1 237.7)">pas 1</text>
<text x="167.9" y="237.8">io 0</text>
<text x="72.1" y="245.3" transform="rotate(-90 72.1 245.3)">papsa1s 0</text>
<text x="107.2" y="241.6">pas 0</text>
<text x="167.9" y="245.4">io 0</text>
<text x="41.6" y="247.8" transform="rotate(-90 41.6 247.8)">pas 0</text>
<text x="46.7" y="247.8" transform="rotate(-90 46.7 247.8)">pas 0</text>
<text x="48.8" y="249.2">pas 1</text>
<text x="61.5" y="249.2">papsa0s 1</text>
<text x="107.2" y="246.7">pas 0</text>
<text x="107.2" y="251.8">pas 0</text>
<text x="166.1" y="251.8" transform="rotate(-90 166.1 251.8)">sup 0</text>
<text x="72.1" y="258" transform="rotate(-90 72.1 258)">passu0p 0</text>
<text x="105.1" y="256.8" transform="rotate(-90 105.1 256.8)">sup 0</text>
<text x="107.2" y="256.8">pas 0</text>
</g>
</svg>
